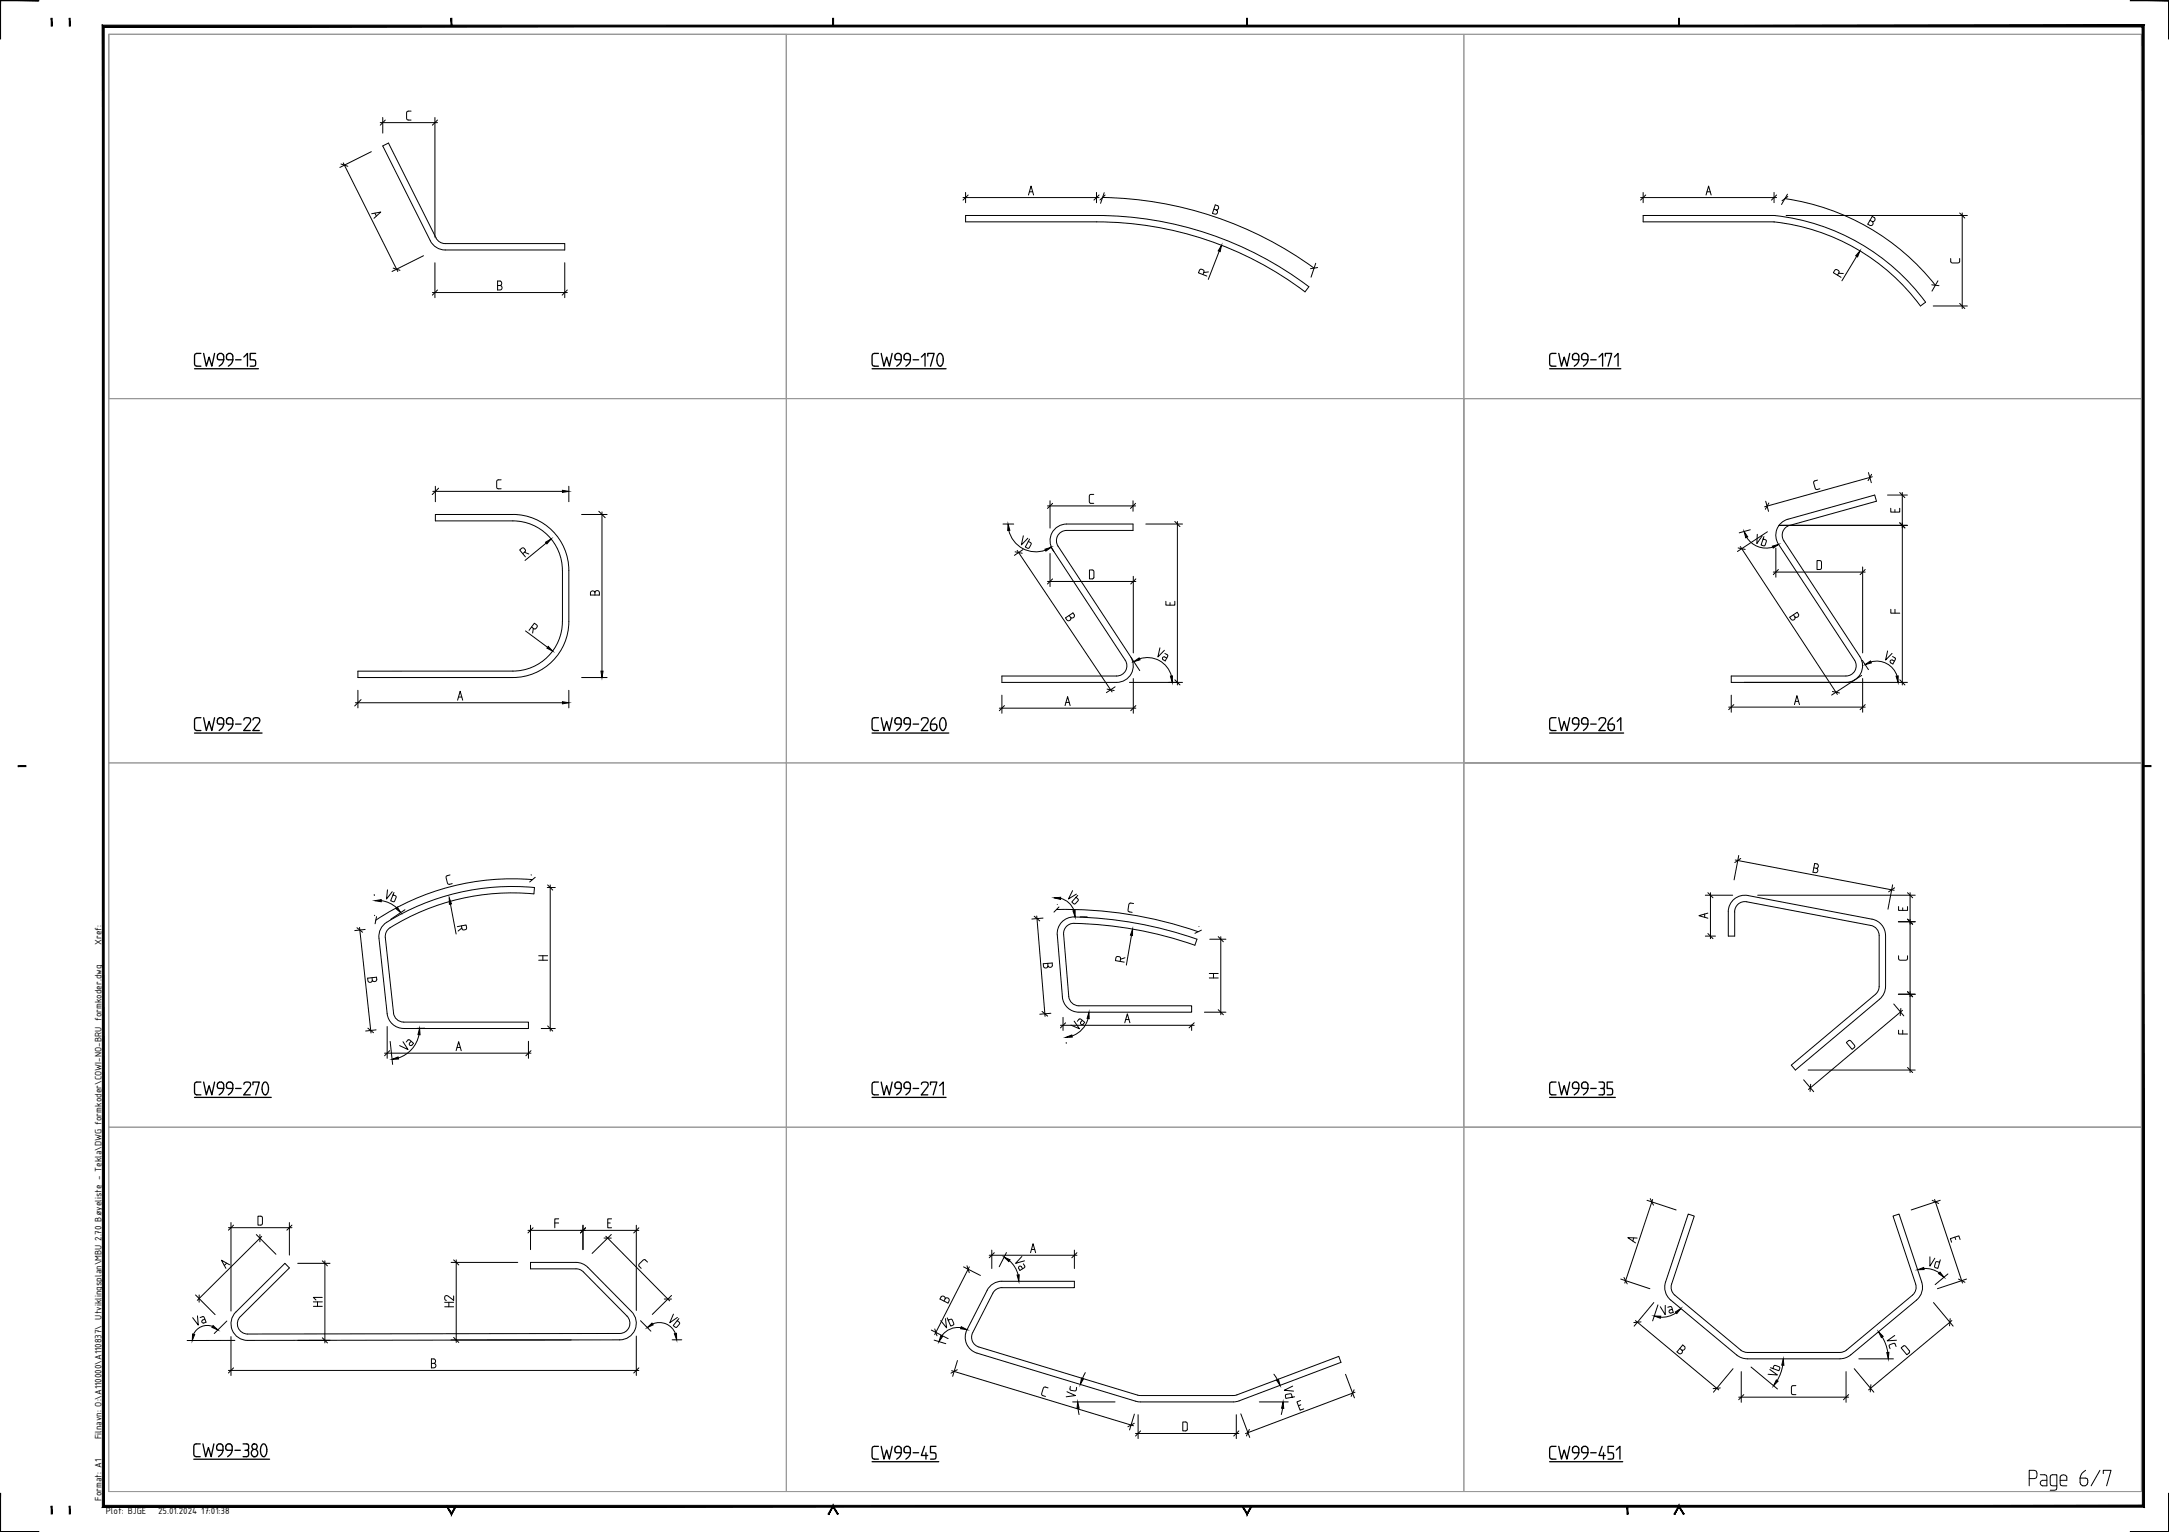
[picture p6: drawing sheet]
<svg xmlns="http://www.w3.org/2000/svg" width="841mm" height="594mm" viewBox="0 0 841 594" stroke-linecap="round" stroke-linejoin="round" font-family="sans-serif">
<g fill="none" stroke="#989898" stroke-width=".39">
<path d="M42.2 13.3h788.1v565.1h-788.1zM42.2 13.3h262.7v141.3h-262.7zM304.9 13.3h262.7v141.3h-262.7zM567.6 13.3h262.7v141.3h-262.7zM42.2 154.6h262.7v141.2h-262.7zM304.9 154.6h262.7v141.2h-262.7zM567.6 154.6h262.7v141.2h-262.7h262.7v-141.2h-262.7v141.2zM42.2 295.8h262.7v141.3h-262.7zM304.9 295.8h262.7v141.3h-262.7zM567.6 295.8h262.7v141.3h-262.7zM42.2 437.1h262.7v141.3h-262.7zM304.9 437.1h262.7v141.3h-262.7z"/>
<path d="M567.6 437.1h262.7v141.3h-262.7z"/>
</g>
<!-- layer: _utsidejern -->
<g fill="none" stroke="#000" stroke-width=".39">
<path d="M148.4 56.6l2.2-1.1 18.5 36.8 .7 1 1 .7 1.8 .5h46.4v2.4h-46.4a6.4 6.4 0 0 1-5.8-3.5zM637.1 83.6h50.5a83.7 83.7 0 0 1 59 33.6l-1.9 1.5a81.3 81.3 0 0 0-57.1-32.7h-50.5zM507.5 111.2a136.5 136.5 0 0 0-82.3-27.6h-50.8v2.4h50.8a134.1 134.1 0 0 1 80.8 27.2l1.5-2M198.9 199.5a21.7 21.7 0 0 1 21.7 21.7v19.8M198.9 199.5h-30.1v2.5h30.1M198.9 202a19.2 19.2 0 0 1 19.2 19.2v19.8M408.8 205.3l1.8-1.4 2.2-.6 26.5-.1v2.5h-25.7a4 4 0 0 0-3.3 6.1l28.1 42.8a6.4 6.4 0 0 1-5.4 10h-44.5v-2.5h44.5a4 4 0 0 0 3.3-6.1l-28.1-42.8a6.4 6.4 0 0 1 .6-7.9zM689.6 211.1l29.5 44.9a4 4 0 0 1-3.3 6.1h-44.5v2.5h44.5a6.4 6.4 0 0 0 5.4-10M691.7 209.7a4 4 0 0 1 2.2-6l33.7-9.3-.7-2.4-33.6 9.4a6.4 6.4 0 0 0-3.7 9.7M691.7 209.7l29.5 44.9M218.1 241a19.2 19.2 0 0 1-19.2 19.2M220.6 241a21.7 21.7 0 0 1-21.7 21.7"/>
<path d="M198.9 260.2l-60.1 .1v2.4h60.1M149.9 357.6a6.4 6.4 0 0 0-3 6.2l3.2 29.3a6.4 6.4 0 0 0 6.4 5.7h48.4v-2.4h-48.4a4 4 0 0 1-3.9-3.6l-3.2-29.2 .1-1.3 .4-1.2a6.9 6.9 0 0 1 3.4-2.6 89.8 89.8 0 0 1 53.7-11.9l.2-2.4a92.3 92.3 0 0 0-57.3 13.5M677.3 349.7a3.9 3.9 0 0 0-4.7 3.9v9.4h-2.5v-9.4a6.4 6.4 0 0 1 7.7-6.3l48.1 9.1a6.5 6.5 0 0 1 5.2 6.4v19.7a6.4 6.4 0 0 1-2.3 5l-32.6 27.4-1.6-1.9 33.4-28.3 .6-2.2v-19.7a4 4 0 0 0-3.2-3.9l-48.1-9.2M412.4 362.3a3.9 3.9 0 0 1 4-4.2 152.1 152.1 0 0 1 46.9 8.4l.8-2.3a149.7 149.7 0 0 0-48.9-8.5 6.4 6.4 0 0 0-5.2 6.9l1.9 24a6.4 6.4 0 0 0 6.5 5.9h43.7v-2.5h-43.7a4 4 0 0 1-4-3.6l-2-24M227.9 491.5l-1.7-1.3-2.1-.6-18.4-.1v2.5h17.7l1.9 .6 17.8 17.7a4 4 0 0 1 .8 4.4 4 4 0 0 1-3.6 2.4l-144.3 .2M228 491.5l16.9 17.1a6.4 6.4 0 0 1 1.3 7 6.4 6.4 0 0 1-5.9 4l-144.3 .2a6.4 6.4 0 0 1-5.9-4 6.4 6.4 0 0 1 1.4-7M388.5 496.8a6.4 6.4 0 0 0-5.8 3.6M388.5 496.9h28.1v2.4h-28.1l-1.8 .4-1 .8-.7 1-7.8 15.2a4 4 0 0 0 2.3 5.6M648.2 497.9l-.2 1.4 .2 1.3 1.2 1.6 25.6 21.3 1.1 .7 1.4 .3 35.9-.1 1.4-.2 1.2-.7 25.6-21.3 1.1-1.6 .3-1.3-.2-1.4M648.2 497.9l8.8-26.3-2.4-.8-8.8 26.3a6.4 6.4 0 0 0 2 7l25.6 21.3 2.2 1.2 1.9 .3h36l2.4-.5 1.7-1M742.8 497.9l-8.8-26.3 2.4-.8 8.7 26.3a6.4 6.4 0 0 1-2 7l-25.5 21.3M91.5 508.8l19-18.9 1.7 1.8-19 18.8a4 4 0 0 0-.9 4.4 4 4 0 0 0 3.7 2.4"/>
<path d="M382.8 500.4l-7.8 15.2a6.4 6.4 0 0 0 3.8 9.1l61.6 18.7 1.8 .2 37.4-.1 40.4-15.2-.9-2.3-40.2 15.1-37 .1-62.3-18.9"/>
</g>
<!-- layer: K033D -->
<g fill="none" stroke="#000" stroke-width=".39">
<path d="M144 58.8l-12.2 6.1M147.4 47.6h22.2M148.4 45.6v6M159.4 43.1l-1.5 .1-.2 .5 .1 2.6 1.6 .3M168.6 45.6v46.4M133.1 63.2l21.1 42.1M373.4 76.6h52.8M374.4 74.6v4M398.8 75.6l1-3.4 1 3.4M399.2 74.4h1.2M425.2 74.6v4M427.5 76.6a143.5 143.5 0 0 1 82 27.4"/>
<path d="M428.1 74.7l-1.4 4.2M471.2 79.5l1 .3 .3 .5-.1 .6-.8 .5 .5 1-.6 .7-1.4-.4zM636.1 76.6h52.8M637.1 74.6v4M661.5 75.6l1-3.4 1 3.4M661.9 74.4h1.2M687.9 74.6v4M692.1 77a90.9 90.9 0 0 1 58.3 33.6M693.1 75.3l-2.3 4M144.1 82.9l3.5-.7-2.6 2.5M145.4 82.7l.5 1.1M164.2 99.2l-12.2 6.1"/>
<path d="M470.7 81.1l.9 .3M472.7 97.4l-4.2 10.9M692.6 83.6h70.2M719.9 99.4l-5.7 9.5M725.1 85.4l.9 .5M726 83.9l1 .7v.8l-.4 .4-.6 .1 .3 .6-.2 .7-1 .2-.9-.5zM760.8 82.6v37M167.6 113.4h52.4M168.6 101.9v13.5M192.9 109h1l.5 .4v1l-.5 .3 .8 .8-.4 .8-1.4 .2zM192.9 110.7h1M219 101.9v13.5"/>
<path d="M466.4 106.5l.4-1.6-1.3-.5-.8 1.4 3.2 1.3M468.6 105.4l-1.8 .3M510.2 102.1l-1.9 5.4M712.5 106.7l.6-1.5-.8-.6-.5-.1-.9 1.2 3 1.8M712.9 106l1.8 .1M749.6 118.7h13.2M751.4 108.9l-2.3 4M756.4 100.2l.1 1.5 .5 .3 2.6-.2 .2-1.6M167.8 190.5h50.3M168.8 188.6v6M194.3 186.1l-1.5 .1-.2 .5 .1 2.6 1.6 .2M220.6 188.6v6"/>
<path d="M225.5 199.5h9.9M233.4 198.5v61.8M406.2 196.2h34.1M407.1 194.2v10.6M424.1 191.7l-1.5 .1-.2 .5 .1 2.6 1.6 .3M439.3 194.2v4.1M684.6 194.4l1.1 3.9M704.7 186.2l-1.4 .5-.1 .6 .9 2.4 1.6-.2M724.5 183.3l1.1 3.9M726 184.9l-41.8 11.6M731.9 192h7.7M733.1 197.1v1.5h3.5v-1.5"/>
<path d="M734.7 197.6v1M737.6 191v74.6M202.7 214.7l1.1-1.2-.6-.9-.5-.2-1.2 .9 2.2 2.6M203.4 214.2l1.6 .6M211.8 210.6l-8.2 6.7M388.9 203.2h4.2M391.2 205.7a10.8 10.8 0 0 0 14.2 7.6M394.4 213.4l36.8 54.9M396.7 213.1l-3.4 2.3M396.8 207.8l-.8 3.5 2.6-2.6M399.2 209.1l-1.6 3 1.2 .6 1.1-2-1.2-.8M407.1 214.6v12.8"/>
<path d="M407.4 212l1.3 1.9M444.3 203.2h14.2M456.5 202.2v63.4M674.8 211.9l37.6 57.4M677.3 208.4a8.8 8.8 0 0 0 10.1 3.8M678.7 205.4l-4.3 1.2M681.4 207.2l-.2 3.6 2.1-3M684 208.1l-1.2 3.2 1.4 .4 .7-2.1-1.3-.6M685.3 206.2l-11.6 7.7M688.6 212.5v11.3M689.7 203.7h49.9M704.5 217.4l1.6 .2 .2 2.6-.3 .5-1.5 .1z"/>
<path d="M722.2 219.9v33.3M229.1 229.5l.8-.4 .8 .7 .4-.7h1l.3 .7v1h-3.5zM230.7 229.8v1M406.2 225.5h34.2M413.1 239.6l2.9-1.9 .6 .8-.3 .9-.6 .3-.6-.2 .1 .7-.5 .4-.7 .1zM414.6 238.6l.5 .9M422.4 221l1.6 .3 .2 2.6-.3 .5-1.5 .1zM439.4 223.5v29.7M452.1 233.2v1.5h3.4v-1.5M453.7 233.7v1M687.6 221.8h35.6M694 239.3l2.9-1.9 .5 .9v.6l-.5 .4-1-.1 .1 .7-.5 .5h-.7z"/>
<path d="M695.4 238.4l.5 .8M733.2 236.3v1.5h3.4M734.8 236.3v1.5M203.8 244.7l8.5 6.3M206.1 243.2l1.4 .7 .7-.7 .1-.6-1.1-.9-2.1 2.7M206.8 243.7l-.3 1.8M438.6 254.9l3.3 5.1M441.9 255.5a9.6 9.6 0 0 1 12.3 6.7M449.8 251.2l-.8 3.6 2.5-2.6M451.7 253.4l1.1 .7v.4l-1 1.8-1-.7 .1-.7 .4-.2 1.1 .5M722.1 256.1l2.4 3.6M725.4 256.7a8.2 8.2 0 0 1 10.2 5.5"/>
<path d="M731.9 252.4l-.8 3.6 2.5-2.6M733.8 254.6l1.2 .7-.1 .4-.9 1.8-1.1-.7 .3-.8 1.4 .4M137.8 272.5h80.3M138.8 267.7v6.8M177.4 271.5l1-3.5 1 3.5M177.8 270.3h1.3M220.6 267.7v6.8M225.5 262.7h9.9M387.5 274.6h52.9M388.5 269.6v7M413 273.6l1-3.5 .9 3.5M413.3 272.4h1.3"/>
<path d="M432.4 266.3l-3.4 2.3M437.9 264.6h20.6M439.4 263.1v13.5M670.3 274.2h52.9M671.3 269.6v6.6M676.2 264.6h63.4M695.8 273.2l1-3.4 .9 3.4M696.1 272h1.3M721.9 261.9l-11.7 7.6M722.2 263.1v13.1M174.5 339.3l-1.5 .6 .5 2.6 .8 .4 1.1-.3M206 339.2v.2"/>
<path d="M672.8 333.5l61.6 11.7M674.2 331.7l-1.8 9.5M703.3 336.5l1 .2M703.6 334.8l1 .2 .5 .9-.3 .5-.5 .3 .5 .5v.6l-.9 .6-.9-.2zM139.4 359.7l4.5 40.9M145.1 346.9v.4M145.2 354.9l.1 .2M147.8 349.3a10.7 10.7 0 0 1 6 2.7M150.2 345.1l-.3 3.5 2.2-2.8M152.8 346.1l-1.3 3.2 1.3 .4 .8-2.1-1.2-.6M157 352.8l-5.5 3.7M174.7 350.6l2.2 11.6"/>
<path d="M178.9 359l.4 1.5 .5 .1 1-.3-.1-1.6-3.4 .6M179.1 359.9l-1.5 1.1M206.4 341.1a95.3 95.3 0 0 0-60.7 15.7M212.2 344.2h3.1M213.3 343.2v56.6M402 355.2l3.2 38.9M404.4 356l-4.3 .4M409.6 352.7a157.2 157.2 0 0 1 55 8.6M410 350.7h-.1M411.2 348.4a7.5 7.5 0 0 1 5.3 4.7M415.9 345.4l-1.6 3.2 3.1-1.9M417.9 347.2l-2.3 2.6 1.1 .8 1.5-1.6-1-1"/>
<path d="M421.5 355.5l-2.6 .1M439.5 350.4l-1.5-.1-.3 .4-.3 2.6 1.6 .5M464.9 359.3h.1M661 354.4v1.3M661.2 347.1h10.6M662.2 354.1l-3.4 1 3.4 1M663.2 346.2v17.8M681.5 347.1h61.1M733.9 343.1l-1.8 9.5M736.1 357.4h6.5M736.2 351.6v1.4h3.4v-1.4M737.8 352v1"/>
<path d="M740.6 346.2v69.7M141.6 360.4l-4.1 .5M142.5 379.3l3.5-.4 .1 1-.3 .6-.6 .2-.8-.6-.3 .7-.6 .2-.7-.3zM144.3 379.1l.1 1M208.9 372.4h3.5M208.9 370.6h3.5M210.5 370.6v1.8M404.5 373.7l3.5-.3 .1 1-.7 .7-.7-.1-.4-.4-.3 .6-.6 .2-.6-.3zM406.3 373.6v1M434.3 372.8l.2-1.5-.5-.3h-1l-.5 1.5 3.4 .6M436.2 371.4l-1.7 .6M438.7 362.7l-2 11.5"/>
<path d="M468.9 379.2h3.5M468.9 377.5h3.5M469.1 364.2h6.2M470.5 377.5v1.7M473.4 363.2v30.3M661.2 363h4M736.2 370.6l.1 1.5 .5 .3 2.6-.2 .2-1.6M145.8 399.4l-4 .4M150.1 398.1v12.3M164.7 398.7l-3 .1M209.9 398.8h5.4M407.5 392.9l-4.3 .4"/>
<path d="M411.2 397.6h51.8M412.2 394.5v5.1M416.5 396l2.1 2.9-3.3-1.4M419.6 395.7l-.6 1.2 .7 .4 .9-.9-1.5-1.2-.4-.2-1 1M421.9 395a9.8 9.8 0 0 1-6.2 6.7M436.1 396.6l1-3.5 1 3.5M436.5 395.4h1.2M462.1 397.5v2.1M467 392.5h8.3M734.3 389.3l3.9 4.6M736.1 385.5h6.5M736.2 399.5v1.5h3.4"/>
<path d="M737.7 391.8l-36.5 30.7M737.8 399.5v1.5M149.1 408.4h56.8M151.3 403.8l.9 9M156.3 404l1.9 3-3.3-1.5M159.4 403.8l-.7 1.2 .7 .4 .9-.8-1.4-1.3h-.7l-.7 .8M162.5 401.2a11.9 11.9 0 0 1-8.1 9.1M176.9 407.4l.9-3.4 1 3.4M177.2 406.2h1.3M204.9 403.8v6.6M413.4 404.3v.3M699.4 418.7l3.8 4.6"/>
<path d="M701.1 414.9h41.5M715.9 404.3l1.4-.9 1.8 1.9 .1 .6-1.1 1zM88.6 476.1h24.6M89.6 474.1v34.3M99.4 478.7l7.6 7.7M100 471.6l1.6 .3 .2 2.5-.3 .6-1.5 .1zM101.5 479.5l-25 24.7M112.2 474.1v12.6M204.7 477.1h43M205.7 475.1v9.5M215.1 474.3h1.5M216.6 472.6h-1.5v3.5"/>
<path d="M226 475.1v9.5M234.9 479.4l24.8 25.1M235.7 474.3h.9M237 478.7l-7.4 7.4M237.1 472.6h-1.4v3.5h1.4M246.7 475.1v33.1M638.6 465.4l11.3 3.8M640.8 465.1l-10.8 32.5M750.1 465.1l10.8 32.5M752.3 465.4l-11.2 3.8M758 479.7l.3 1M87.9 489.8l-.9 .9"/>
<path d="M89 490.4l-3.1-1.7 1.7 3.1M115.4 489.9h12.6M126 488.9v31.9M174.9 489.5h25.9M176.9 488.6v32M251.1 489.4l-1.3-1-2 1.8-.1 .5 .9 1.1M373.6 491.3l6.5 3.3M375.8 491.3l-13.4 26.3M383.6 486.8h34M384.6 484.8v7.1M390.2 485.7l-2.8 5.5M391.4 488.9a10.5 10.5 0 0 1 3.4 5.5"/>
<path d="M396.2 487.2l-2.4 2.7 3.5-1M396.8 490.1l.5 .8-.1 .7-1.7 1-.6-1.1 .4-.5h.5l.7 1M399.6 485.8l1-3.5 1 3.5M400 484.5h1.2M416.6 484.8v7.1M628.4 496l11.3 3.7M633.5 480.1l-.4 1.1M634.8 480.1l-3.6-.2 3 2.1M746 491.9a9.4 9.4 0 0 1 5.9 1.7M748.3 487.4v3.6l1.9-3.1M752.4 488.5l-1 3.4-1.3-.5 .6-2.2 1.4 .3M755.3 494l-5 4.2"/>
<path d="M760 480.6l-.4-1.4-3.4 1.1 .5 1.4M762.5 496l-11.3 3.7M75.8 502.2l7.6 7.6M76.6 510.3l.3 3.6-2.2-2.9M77.6 510.9l.9-.3 .7 .3 .7 1.8-1.2 .3-.4-.2v-.7l1.1-.6M82.4 514.4a5.8 5.8 0 0 0-7.3 3M88 512.3l-4.9 4.8M89.6 518.3v15.1M91.1 519.8h-18.5M115.5 519.8h12.5M121.5 506.6h3.5M121.5 504.8h3.5"/>
<path d="M123.1 504.8v1.8M125 503.1h-3.5l1 1M172.4 506.7h3.5M172.4 505h3.5M174 505v1.7M174.9 519.6h46.6M175.9 502.5v1.8l-2.2-1.8h-1l-.3 1.1 .7 .7M246.7 518.1v15.3M248.4 512.1l4 4.1M253 513.4a6.7 6.7 0 0 1 8.9 3.7M260.4 502.4l-7.5 7.3M260.6 519.5h3.8"/>
<path d="M261.1 509.6l-1.4 3.3 3-2M263.2 511.3l-2.2 2.7 1.2 .8 1.4-1.7-1-1M361.1 515.8l6.5 3.3M362.2 519.7l4.5 1.4M364.9 502.8l.6-.2 .6 .1 .4 .9 .6-.3 .6 .1 .4 .6-.5 1.3-3.1-1.6zM366.5 503.6l-.5 .9M366.6 511.3l.4 3.6-2.2-2.8M367.3 511l1.3 3.2 1.3-.6-.9-2.1-1.3 .5M372.6 514.9a7.7 7.7 0 0 0-7.4 3.1M634.1 512.1l32.3 26.9M641.3 505.1l-7.7 9.2M642.9 506l-2.1 6.2"/>
<path d="M645.7 506.2v3.6l-1.9-3.1M646.7 506.9l.9-.2 .6 .3 .6 1.9-1.2 .2-.4-.3 .1-.6 1.1-.5M649.9 509.1a9.5 9.5 0 0 1-6.1 1.7M729.8 518.5a16.4 16.4 0 0 1 2.2 6M734.7 517.9l-2.9 2.1 3.6-.3M749.7 505.1l7.6 9.2M756.8 512.1l-32.3 26.9M88.6 531.4h159.1M167.3 527h1l.6 .7-.1 .6-.5 .4 .6 .4 .1 .6-.7 .7h-1zM167.3 528.7h1M369 531.5l70.5 21.4M371.2 527.6l-1.8 6.1"/>
<path d="M406.4 538.2l-1.6-.2-.9 2.4 .1 .6 1.4 .5M413.7 539.7l3.3 1.5-3.6 .4M415 537.6l-.1 1.4 1.9 .4 .5-.4 .2-1M420.8 532.3l-1.1 2.2M494 532.9l1.3 2.1M501.2 537.5l-3.2 1.6 3.6 .3M521.7 532.9l3.5 9.2M525.4 539.9l-42.5 16M651.3 522.9l.8 .6M652.5 521.6l.7 .6 .2 .6-.7 .8-.6-.1 .1 1.1-.8 .4-1.2-.8zM672 530.7l-7.6 9.2M675.2 531.9v11.9"/>
<path d="M679 530.1l10.2 8.5M686.3 531.1l2.9 2.1-3.6-.3M686.5 530.4l3.3 1.2 .3-1.4-2.1-.7-.6 1.2M691.2 529.4a16.3 16.3 0 0 1-2.1 5.9M696.3 537.3l-1.4 .2-.3 .5 .1 2.6 1.6 .2M715.8 531.9v11.9M719 530.7l7.6 9.2M720.8 526.9h13.4M735.2 522.2l-.6-1.3h-.4l-1.7 .8 .4 1.3M737.2 522.7l1.4-.9 1.7 2 .1 .5-1 1zM415.9 543.6h16.5M418 546.1l.4 2.5"/>
<path d="M439.9 548.4l-1.9 6.1M440.3 555.9h40.1M441.3 548.6v9.3M458.6 551.4l1.7 .3 .1 2.6-.3 .5-1.5 .1zM479.4 548.6v9.3M481.1 548.3l3.5 9.1M488.3 543.6h11.2M497.3 546.1l-.5 2.4M502 541.6l-3.4 .7-.2-1.4 2.2-.4 .4 1.3M504.3 543.1l-1.4 .5 1.2 3.3 1.4-.6M504.4 544.8l-.9 .3M674.2 541.8h42.6"/>
<path d="M786.8 573.4l2.6-.2a2.2 2.2 0 0 0 0-2.8l-2.6-.2v6M791.1 571.9h1.7l.7 .2 .2 .6v3.5h-1.7a1.09 1.09 0 0 1-.9-1.1 1.09 1.09 0 0 1 .9-1.1h1.7M797.5 576.2l-2.3-.2-.2-.7 .2-3.2 2.3-.2v5.1l-.2 .7-2.3 .2M798.8 574h2.6v-1.3l-.4-.6-.9-.2-.9 .2-.4 .6v2.6l.2 .7 2.4 .2M806.5 573.2h2.2a1.58 1.58 0 0 1 .2 2.8 1.49 1.49 0 0 1-2.4-1.1zM808.7 570.2a3.8 3.8 0 0 0-2.2 3M814.2 570.2l-3.4 6M815.5 571.5v-1.3h3l-1.7 6"/>
</g>
<!-- layer: 0 -->
<g fill="none" stroke="#000" stroke-width=".39">
<path d="M149.4 46.6l-2 1.9M169.6 46.6l-2 1.9M132.2 63.6l2.7 .9M375.4 75.6l-2 2M426.2 75.6l-2 2M428.5 75.6l-2 2M638.1 75.6l-2 2M688.9 75.6l-2 2M693.2 76.2l-2.2 1.7M759.8 82.6l2 2M152.4 104l2.7 .8M169.6 112.5l-2 1.9"/>
<path d="M220 112.5l-2 1.9M510.9 103.8l-2.8 .4M749 110.4l2.8 .4M759.8 117.7l2 1.9M170.1 189.3l-2.5 2.5M232.2 198.3l2.5 2.5M408.1 195.2l-1.9 2M440.3 195.2l-2 2M685.9 195l-1.4 2.5M725.7 183.9l-1.4 2.5M736.6 191l2 2M393.6 214l2.8 .5"/>
<path d="M455.5 202.2l2 2M674 212.5l2.7 .6M736.6 202.7l2 2M408.1 224.5l-1.9 2M440.4 224.5l-2 2M689.6 220.8l-2 2M723.2 220.8l-2 2M140 271.3l-2.5 2.5M389.5 273.6l-2 2M429.3 267.2l2.7 .6M440.4 273.6l-2 2M455.5 263.6l2 2"/>
<path d="M672.3 273.2l-2 2M710.5 268.2l2.8 .5M723.2 273.2l-2 2M736.6 263.6l2 2M675 332.9l-2.3 1.6M138.4 359.8l2.2 1.7M146 355.5l-.6 2.7M207.5 340.2l-2.1 1.8M212.4 343.2l1.9 2M401 355.3l2.1 1.8M410.6 351.7l-1.9 2M662.2 346.2l2 1.9"/>
<path d="M734.6 344.3l-2.3 1.5M739.6 356.4l2 2M739.6 346.2l2 1.9M465.8 360.7l-2.5 1.2M472.4 363.2l2 2M662.2 362l2 2M142.6 398.7l2.2 1.8M212.4 397.8l1.9 2M404.1 392.2l2.1 1.8M413.2 396.6l-2 2M463 396.6l-1.9 2M472.4 391.5l2 2"/>
<path d="M737.1 391l-.3 2.8M739.6 384.5l2 2M151.1 407.4l-2 2M205.9 407.4l-2 2M739.6 413.9l2 2M702.1 420.4l-.2 2.8M90.6 475.1l-2 1.9M100.8 478.7v2.9M113.2 475.1l-2 1.9M206.7 476.1l-2 2M227 476.1l-1.9 2M247.7 476.1l-2 2"/>
<path d="M639.9 464.8l1.2 2.5M749.2 465.4l2.5 1.3M125 488.9l2 2M175.9 488.6l2 1.9M234.2 480.1h2.8M375 490.8l.8 2.7M385.5 485.8l-1.9 1.9M417.6 485.8l-2 1.9M629.7 495.4l1.2 2.5M759.4 496l2.5 1.2M77.2 502.2v2.8M125 518.8l2 2"/>
<path d="M175.9 518.6l2 2M257.6 503.7l2.8 .1M362.4 515.3l.9 2.7M636.3 512.6l-2.8 .3M756.2 511.3l-.3 2.8M90.6 530.4l-2 2M247.7 530.4l-2 2M371.2 531.1l-2.5 1.4M525 538.9l-1.1 2.6M667 538.2l-2.7 .3M725.4 536.9l-.2 2.8M439.8 551.9l-2.5 1.4"/>
<path d="M442.3 554.9l-2 2M480.4 554.9l-2 2M484.4 554.3l-1.1 2.5M676.2 540.8l-2 2M716.8 540.8l-2 2"/>
</g>
<!-- layer: K0060 -->
<path d="M75.4 143h24.8M338.1 143h28.7M600.9 143h27.6M75.4 284.3h26.2M338.1 284.3h29.8M600.9 284.3h28.6M75.4 425.5h29.8M338.1 425.5h28.7M600.9 425.5h25.4M75.1 565.9h29.4M338.1 566.8h25.9M600.9 566.8h28.3" fill="none" stroke="#000" stroke-width=".51"/>
<!-- layer: K033D -->
<g fill="#000" stroke="#000" stroke-width=".39">
<path d="M473.6 95.1l-.5 2.5-.7-.3zM721.2 97.3l-.9 2.3-.8-.4zM218.1 190.1l2.5 .4-2.5 .5zM211.5 210.3l2.2-1.3-1.6 1.9zM390.9 203.2l.7 2.4-.9 .1zM405.2 213l2.4-.8-2.1 1.5zM676.3 206.1l1.4 2.1-.8 .3zM687.2 211.8l2.4-.7-2 1.4zM212.6 250.7l1.7 1.8-2.2-1.2zM439.6 256.6l2.1-1.5 .4 .8zM723.2 257.7l2.1-1.4 .3 .8zM218.1 272.1l2.5 .4-2.5 .4z"/>
<path d="M233 260.3h.8l-.4 2.4zM453.8 262.2l.8-.1-.1 2.5zM735.2 262.2l.8-.1v2.5zM145.4 349.3l2.4-.4v.8zM153.4 352.3l.7-.6 1.3 2.2zM174.2 348.1l.9 2.4-.8 .2zM408.8 348.2l2.5-.2-.1 .8zM416 353.2l.9-.1v2.5zM439.2 360.3l-.1 2.5-.8-.2zM422.2 392.5l.1 2.5-.8-.1zM152 410.8l2.4-.9 .1 .8zM162.7 398.8l.2 2.4h-.8z"/>
<path d="M413.2 402.3l2.4-.9 .2 .8zM389.3 487.5l2.3 1-.4 .7zM394.4 494.4l.8-.1-.1 2.6zM743.5 492.4l2.4-.9 .2 .8zM752.2 493.3l1.6 2-2.1-1.4zM74.7 517.3l.8 .2-.9 2.3zM82.6 514l1.9 1.7-2.3-1zM251 514.8l1.8-1.7 .5 .7zM261.5 517.2l.8-.2 .1 2.5zM364.8 517.8l.8 .4-1.5 2zM372.7 514.5l2.3 1.1-2.5-.3zM641.4 510.3l2.5 .1-.1 .8z"/>
<path d="M649.6 508.8l2.1-1.4-1.5 2zM728.4 516.4l1.8 1.8-.7 .5zM419.3 534.4l.8 .3-1.2 2.1zM494.9 535.1l.8-.3 .6 2.4zM688.8 535.1l.6 .5-1.7 1.8zM691.5 526.9l.2 2.5h-.8zM731.6 524.5l.8-.1-.2 2.5zM417.9 543.6l.5 2.5h-.8zM497.5 543.6l.3 2.5h-.9z"/>
</g>
<!-- layer: K001 -->
<g fill="#000" stroke="#000" stroke-width=".39">
<path d="M.2 .3l-.2 14.8zM0 .1v15z"/>
<path d="M0 .1l15 .2zM0 .1l15 .2z"/>
<path d="M19.9 7.1l.3 3v-3zM19.9 7.1l.3 3h-.3z"/>
<path d="M26.9 7.1l.3 3v-3zM26.9 7.1l.3 3h-.3z"/>
<path d="M174.9 7.1l.3 3v-3zM174.9 7.1l.3 3h-.3z"/>
<path d="M322.9 7.1l.3 3v-3zM322.9 7.1l.3 3h-.3z"/>
<path d="M483.4 7.1l.3 3v-3zM483.4 7.1l.3 3h-.3z"/>
<path d="M650.9 7.1l.3 3v-3zM650.9 7.1l.3 3h-.3z"/>
<path d="M826 .1l14.9 .2zM826 .1h15z"/>
<path d="M841 .1l-.1 15zM841 .1l-.1 15z"/>
<path d="M7 296.9v.4l3-.4zM7 297.3l3-.4v.4z"/>
<path d="M831 296.9v.4l3-.4zM831 297.3l3-.4v.4z"/>
<path d="M840.9 579.1v14.8zM841 579.1v15z"/>
<path d="M.2 579.1l-.2 15zM0 579.1v15z"/>
<path d="M.2 593.9l14.8 .2zM0 594.1h15z"/>
<path d="M19.9 584.1v3h.3zM19.9 584.1h.3v3z"/>
<path d="M26.9 584.1v3h.3zM26.9 584.1h.3v3z"/>
<path d="M173.1 584.1l1.9 2.6-1.6-2.8zM173.1 584.1l1.9 2.6v.7zM176.7 583.9l-1.7 2.8v.7zM176.7 583.9l.3 .2-2 3.3z"/>
<path d="M323 584.4l1.7 2.9 .3-.2zM323 583.7l2 3.4-2-2.7zM323 583.7l-1.6 3.6 1.6-2.9zM323 583.7l-1.6 3.6-.3-.2z"/>
<path d="M485.2 583.9l-1.7 3.5 2-3.3zM485.2 583.9l-1.7 3.5v-.7zM481.6 584.1l1.9 3.3v-.7zM481.6 584.1l.3-.2 1.6 2.8z"/>
<path d="M630.9 584.1l.3 3.1v-3.1zM630.9 584.1l.3 3.1h-.3z"/>
<path d="M651 584.4l1.7 2.9 .3-.2zM651 583.7l2 3.4-2-2.7zM651 583.7l-1.6 3.6 1.6-2.9zM651 583.7l-1.6 3.6-.3-.2z"/>
<path d="M39.7 584.4h791.7l-.7-.7zM39.7 584.4l.7-.7h790.3zM39.7 9.8v574.6l.7-.7zM39.7 9.8l.7 .6v573.3zM39.7 9.8l.7 .6 791-.6zM40.4 10.4l791-.6-.7 .6zM831.4 9.8l-.7 .6 .7 574zM830.7 10.4l.7 574-.7-.7z"/>
<path d="M826 593.9l15 .2zM826 593.9l15 .2z"/>
</g>
<g font-size="10.1">
<text x="74.4" y="144.3">CW99-15</text>
<text x="337.3" y="144.3">CW99-170</text>
<text x="600.1" y="144.3">CW99-171</text>
<text x="74.4" y="285.4">CW99-22</text>
<text x="337.3" y="285.4">CW99-260</text>
<text x="600.1" y="285.4">CW99-261</text>
<text x="74.4" y="426.9">CW99-270</text>
<text x="337.3" y="426.9">CW99-271</text>
<text x="600.1" y="426.9">CW99-35</text>
<text x="74.4" y="567.3">CW99-380</text>
<text x="337.3" y="568">CW99-45</text>
<text x="600.1" y="568">CW99-451</text>
</g>
<g font-size="3.9">
<text x="39.3" y="366.5" transform="rotate(-90 39.3 366.5)">Xref:</text>
<text x="39.3" y="558.2" transform="rotate(-90 39.3 558.2)">Filnavn: O:\A110000\A110837\_Utviklingsplan\MBU 2.70 Bøyeliste - Tekla\DWG formkoder\COWI-NO-BRU_formkoder.dwg</text>
<text x="39.3" y="581.9" transform="rotate(-90 39.3 581.9)">Format: A1</text>
<text x="41" y="587.1">Plot: BJGE</text>
<text x="61.3" y="587.1">25.01.2024 17:01:38</text>
</g>
</svg>
